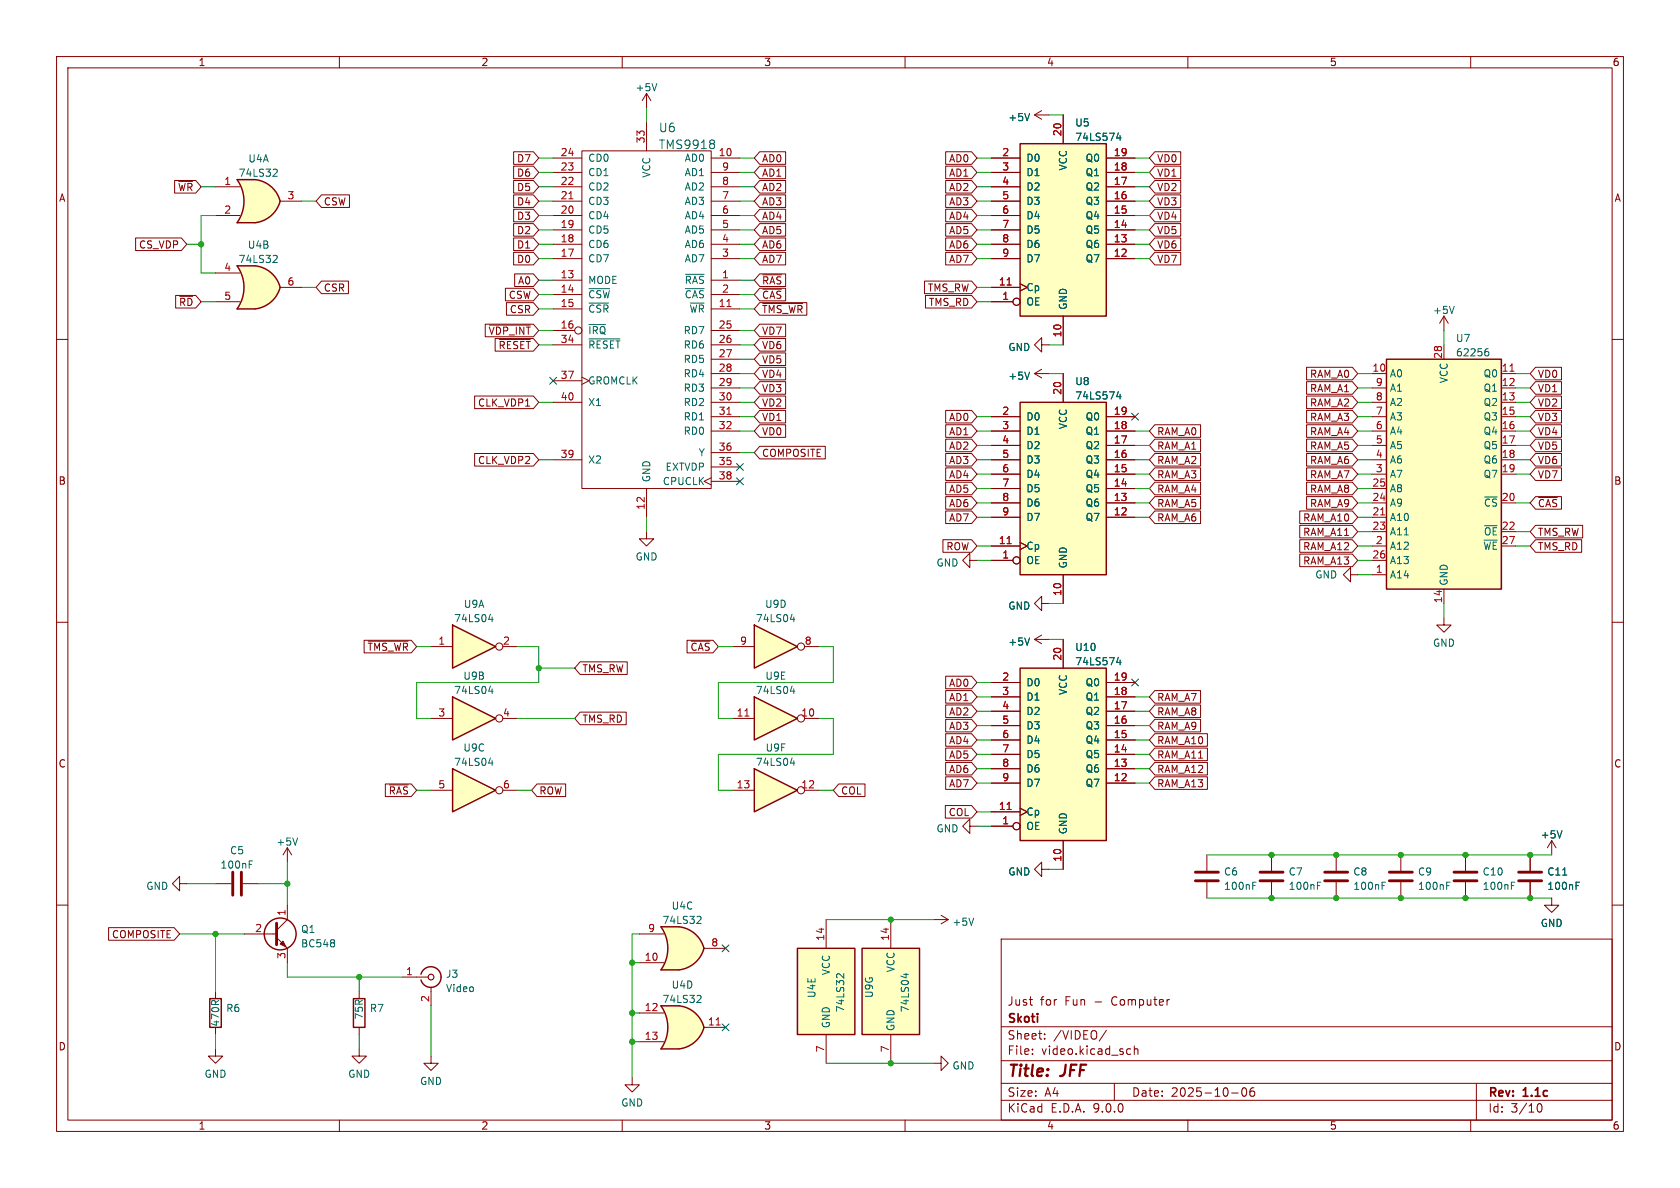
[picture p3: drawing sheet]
<svg xmlns="http://www.w3.org/2000/svg" width="297mm" height="210mm" viewBox="0 0 297 210" stroke-linecap="round" stroke-linejoin="round" font-family="sans-serif">
<g fill="none" stroke="#840000" stroke-width=".18">
<path d="M10 10h277v190h-277zM12 12h273v186h-273zM60 10v2M110 10v2M160 10v2M210 10v2M260 10v2M10 60h2M285 60h2M171.4 99.1v-1.3l-1.2 1.3 1.2 1.2v-1.2h1.3M10 110h2M285 110h2"/>
<path d="M171.4 146.1v-1.3l-1.2 1.3 1.2 1.2v-1.2h1.3M247.6 151.1v2.8M247.6 156v2.8M259.1 151.1v2.8M259.1 156v2.8M270.5 151.1v2.8M270.5 156v2.8M274.3 158.8v1.2h1.3l-1.3 1.3-1.3-1.3h1.3M10 160h2M165.1 162.6h2.5M166.4 161.8l1.2 .8M167.6 162.6l-1.2 .7"/>
<path d="M177 166h108v32h-108zM182 176.7h.5M182.4 177.7h.1M206.6 176.7h.1M285 160h2M60 198v2M110 198v2M160 198v2M177 194.5h108M177 191.5h108M177 187.5h108M177 181.5h108"/>
<path d="M182.5 186.3v.1M182.5 185.5v.1M184.7 183.6v.1M184.7 182.8v.1M195.6 182.1l-1.3 2M197 191.5v3M199.5 185.4l.4 .1M199.9 186.3l-.4 .1M200.5 185.5l.2-.1 .4 .1 .1 .9M200.5 184.9v1.5M210 198v2M217.7 193.2h1.2"/>
<path d="M219.7 192.4l.2-.1a.81 .81 0 0 1 .6 .6 .81 .81 0 0 1-.3 .8l-.2 .1a.81 .81 0 0 1-.3-1.4zM221.7 192.3a.59 .59 0 0 0-.7 .6v.6l.1 .2 .4 .1 .2-.1 .1-.5-.1-.3h-.5l-.2 .3M260 198v2M261 191.5v6.5M271.7 195.7l.2-.5 .2-.1a.81 .81 0 0 1 .6 .6 .81 .81 0 0 1-.3 .8h-.4l-.3-.5"/>
</g>
<path d="M245.6 154.2h4.1M245.6 155.7h4.1M257 154.2h4.1M257 155.7h4.1M268.5 154.2h4M268.5 155.7h4" fill="none" stroke="#840000" stroke-width=".51"/>
<path d="M255.8 156.6h.4M255.8 156h.6M267.2 156.6h.4M267.2 156h.6M276.3 154.7h.7M278.6 156.6h.4M278.6 156h.6M172.1 162.3l-.4 1.3" fill="none" stroke="#006464" stroke-width=".18"/>
<path d="M245.1 63.5h20.3v40.6h-20.3z" fill="#ffffc2"/>
<path d="M245.1 63.5h20.3v40.6h-20.3z" fill="none" stroke="#840000" stroke-width=".25"/>
<g fill="none" stroke="#840000" stroke-width=".18">
<path d="M182.9 66h2.5M182.9 66l1.2 .8M184.1 65.3l-1.2 .7M242.6 66h2.5M242.6 68.6h2.5M242.6 71.1h2.5M242.6 73.7h2.5M242.6 76.2h2.5M242.6 78.7h2.5M255.3 61v2.5M265.4 66h2.6M265.4 68.6h2.6"/>
<path d="M265.4 71.1h2.6M265.4 73.7h2.6M265.4 76.2h2.6M265.4 78.7h2.6M242.6 81.3h2.5M242.6 83.8h2.5M242.6 86.4h2.5M242.6 88.9h2.5M242.6 91.4h2.5M242.6 94h2.5M242.6 96.5h2.5M242.6 99.1h2.5"/>
<path d="M265.4 81.3h2.6M265.4 83.8h2.6M265.4 88.9h2.6M265.4 94h2.6M265.4 96.5h2.6M238.8 101.6v-1.3l-1.3 1.3 1.3 1.3v-1.3h1.2M242.6 101.6h2.5M255.3 104.1v2.6M213.4 151.1v2.8M213.4 156v2.8M224.8 151.1v2.8M224.8 156v2.8"/>
<path d="M236.2 151.1v2.8M236.2 156v2.8"/>
</g>
<path d="M266.9 65.6h.8M244.1 91h.7" fill="none" stroke="#a90000" stroke-width=".18"/>
<path d="M182 65.8l-.4 1.3M262.7 62.1h.3l.2 .3-.1 .4-.4 .1M263.1 61.6l-.4 .1M221.5 156.6h.4M221.5 156h.6M232.9 156.6h.4M232.9 156h.6M244.3 156.6h.5M244.3 156h.6" fill="none" stroke="#006464" stroke-width=".18"/>
<path d="M211.3 154.2h4.1M211.3 155.7h4.1M222.8 154.2h4M222.8 155.7h4M234.2 154.2h4.1M234.2 155.7h4.1" fill="none" stroke="#840000" stroke-width=".51"/>
<path d="M180.3 25.4h15.3v30.5h-15.3z" fill="#ffffc2"/>
<path d="M180.3 25.4h15.3v30.5h-15.3z" fill="none" stroke="#840000" stroke-width=".25"/>
<g fill="none" stroke="#840000" stroke-width=".18">
<path d="M175.3 27.9h5M175.3 30.5h5M175.3 33h5M175.3 35.6h5M175.3 38.1h5M188 20.3v5.1M195.6 27.9h5.1M195.6 30.5h5.1M195.6 33h5.1M195.6 35.6h5.1M195.6 38.1h5.1M175.3 40.6h5"/>
<path d="M175.3 43.2h5M175.3 45.7h5M175.3 50.8h5M175.3 53.3h3.8M180.3 50.2l1.3 .6-1.3 .6M188 55.9v5.1M195.6 40.6h5.1M195.6 43.2h5.1M195.6 45.7h5.1M184.1 61v-1.3l-1.2 1.3 1.2 1.2v-1.2h1.3M184.1 153.7v-1.3l-1.2 1.3 1.2 1.2v-1.2h1.3M274.3 148.6l-.7 1.3"/>
<path d="M274.3 148.6l.8 1.3M274.3 148.6v2.5"/>
<circle cx="179.7" cy="53.3" r=".63"/>
</g>
<path d="M178 50.4h.8" fill="none" stroke="#a90000" stroke-width=".18"/>
<path d="M197.7 23.5l-.3 .9h.8M198 24v.8M276.1 146.9l-.4 1.2" fill="none" stroke="#006464" stroke-width=".18"/>
<path d="M180.3 71.1h15.3v30.5h-15.3z" fill="#ffffc2"/>
<path d="M180.3 71.1h15.3v30.5h-15.3z" fill="none" stroke="#840000" stroke-width=".25"/>
<g fill="none" stroke="#840000" stroke-width=".18">
<path d="M255.3 55.9l-.8 1.3M255.3 55.9l.7 1.3M255.3 55.9v2.5M175.3 73.7h5M175.3 76.2h5M175.3 78.7h5M188 66v5.1M195.6 73.7h5.1M195.6 76.2h5.1M195.6 78.7h5.1M175.3 81.3h5M175.3 83.8h5"/>
<path d="M175.3 86.4h5M175.3 88.9h5M175.3 91.4h5M175.3 96.5h5M175.3 99.1h3.8M180.3 95.9l1.3 .6-1.3 .7M195.6 81.3h5.1M195.6 83.8h5.1M195.6 86.4h5.1M195.6 88.9h5.1M195.6 91.4h5.1M184.1 106.7v-1.3l-1.2 1.3 1.2 1.3v-1.3h1.3"/>
<path d="M188 101.6v5.1M255.3 109.2v1.3h1.2l-1.2 1.3-1.3-1.3h1.3"/>
<circle cx="179.7" cy="99.1" r=".63"/>
</g>
<path d="M178 96.1h.8" fill="none" stroke="#a90000" stroke-width=".18"/>
<path d="M257.1 54.2l-.4 1.2M197.7 69.2l-.3 .9h.8M198 69.7v.8" fill="none" stroke="#006464" stroke-width=".18"/>
<path d="M180.3 118.1h15.3v30.5h-15.3z" fill="#ffffc2"/>
<path d="M180.3 118.1h15.3v30.5h-15.3z" fill="none" stroke="#840000" stroke-width=".25"/>
<g fill="none" stroke="#840000" stroke-width=".18">
<path d="M184.1 19.6l-1.2 .7M182.9 20.3l1.2 .8M182.9 20.3h2.5M182.9 113l1.2 .8M182.9 113h2.5M184.1 112.3l-1.2 .7M188 113v5.1M175.3 120.7h5M175.3 123.2h5M175.3 125.7h5M175.3 128.3h5M175.3 130.8h5"/>
<path d="M175.3 133.4h5M175.3 135.9h5M175.3 138.4h5M195.6 120.7h5.1M195.6 123.2h5.1M195.6 125.7h5.1M195.6 128.3h5.1M195.6 130.8h5.1M195.6 133.4h5.1M195.6 135.9h5.1M195.6 138.4h5.1M175.3 143.5h5"/>
<path d="M175.3 146.1h3.8M180.3 142.9l1.3 .6-1.3 .6M188 148.6v5.1"/>
<circle cx="179.7" cy="146" r=".63"/>
</g>
<path d="M178 143.1h.8" fill="none" stroke="#a90000" stroke-width=".18"/>
<path d="M182 20.1l-.4 1.2M182 112.8l-.4 1.2M197.7 116.2l-.3 .9h.8M198 116.7v.8" fill="none" stroke="#006464" stroke-width=".18"/>
<path d="M133.3 135.9l7.7 3.8-7.7 3.8z" fill="#ffffc2"/>
<path d="M133.3 135.9l7.7 3.8-7.7 3.8z" fill="none" stroke="#840000" stroke-width=".25"/>
<g fill="none" stroke="#840000" stroke-width=".18">
<path d="M129.5 139.7h3.8M142.2 139.7h2.6"/>
<circle cx="141.6" cy="139.7" r=".63"/>
</g>
<path d="M139.7 134.9h.8M140.3 134.5v.8" fill="none" stroke="#006464" stroke-width=".18"/>
<path d="M133.3 110.5l7.7 3.8-7.7 3.8z" fill="#ffffc2"/>
<path d="M133.3 110.5l7.7 3.8-7.7 3.8z" fill="none" stroke="#840000" stroke-width=".25"/>
<g fill="none" stroke="#840000" stroke-width=".18">
<path d="M129.5 114.3h3.8M142.2 114.3h2.6"/>
<circle cx="141.6" cy="114.3" r=".63"/>
</g>
<path d="M139.7 109.5h.8M140.3 109.1v.8" fill="none" stroke="#006464" stroke-width=".18"/>
<path d="M133.3 123.2l7.7 3.8-7.7 3.8z" fill="#ffffc2"/>
<path d="M133.3 123.2l7.7 3.8-7.7 3.8z" fill="none" stroke="#840000" stroke-width=".25"/>
<g fill="none" stroke="#840000" stroke-width=".18">
<path d="M129.5 127h3.8M142.2 127h2.6"/>
<circle cx="141.6" cy="127" r=".63"/>
</g>
<path d="M131.7 126.6h.7" fill="none" stroke="#a90000" stroke-width=".18"/>
<path d="M139.7 122.2h.8M140.3 121.8v.8" fill="none" stroke="#006464" stroke-width=".18"/>
<path d="M80 135.9l7.6 3.8-7.6 3.8z" fill="#ffffc2"/>
<path d="M80 135.9l7.6 3.8-7.6 3.8z" fill="none" stroke="#840000" stroke-width=".25"/>
<g fill="none" stroke="#840000" stroke-width=".18">
<path d="M76.2 139.7h3.8M88.9 139.7h2.5"/>
<circle cx="88.3" cy="139.7" r=".63"/>
</g>
<path d="M86.4 134.9h.8M87 134.5v.8" fill="none" stroke="#006464" stroke-width=".18"/>
<path d="M80 123.2l7.6 3.8-7.6 3.8z" fill="#ffffc2"/>
<path d="M80 123.2l7.6 3.8-7.6 3.8z" fill="none" stroke="#840000" stroke-width=".25"/>
<g fill="none" stroke="#840000" stroke-width=".18">
<path d="M76.2 127h3.8M88.9 127h2.5"/>
<circle cx="88.3" cy="127" r=".63"/>
</g>
<path d="M86.4 122.2h.8M87 121.8v.8" fill="none" stroke="#006464" stroke-width=".18"/>
<path d="M80 110.5l7.6 3.8-7.6 3.8z" fill="#ffffc2"/>
<path d="M80 110.5l7.6 3.8-7.6 3.8z" fill="none" stroke="#840000" stroke-width=".25"/>
<g fill="none" stroke="#840000" stroke-width=".18">
<path d="M114.3 94v1.3h1.3l-1.3 1.2-1.3-1.2h1.3M76.2 114.3h3.8M88.9 114.3h2.5"/>
<circle cx="88.3" cy="114.3" r=".63"/>
</g>
<path d="M86.4 109.5h.8M87 109.1v.8" fill="none" stroke="#006464" stroke-width=".18"/>
<path d="M41.9 47h3.2M41.9 54.6h3.2" fill="none" stroke="#ffffc2" stroke-width=".18"/>
<g fill="#ffffc2" stroke="#ffffc2" stroke-width=".18">
<path d="M44.5 49.4l5 1.4a5.2 5.2 0 0 1-4.4 3.8z"/>
<path d="M45.1 47a5.1 5.1 0 0 1 4.4 3.8l-4.9 1.3z"/>
</g>
<path d="M41.9 47h3.2v7.6h-3.2a6.7 6.7 0 0 0 0-7.6z" fill="#ffffc2"/>
<path d="M45.1 47h-3.2a6.6 6.6 0 0 1 0 7.6h3.2M45.1 47a5.1 5.1 0 0 1 4.4 3.8 5.2 5.2 0 0 1-4.4 3.8" fill="none" stroke="#840000" stroke-width=".25"/>
<path d="M38.1 48.3h4.3M38.1 53.3h4.3M49.5 50.8h3.8" fill="none" stroke="#840000" stroke-width=".18"/>
<path d="M48.5 45.1l.4 .1 .1 .3-.8 .9h.8" fill="none" stroke="#006464" stroke-width=".18"/>
<path d="M41.9 31.8h3.2M41.9 39.4h3.2" fill="none" stroke="#ffffc2" stroke-width=".18"/>
<g fill="#ffffc2" stroke="#ffffc2" stroke-width=".18">
<path d="M44.5 34.2l5 1.4a5.2 5.2 0 0 1-4.4 3.8z"/>
<path d="M45.1 31.8a5.1 5.1 0 0 1 4.4 3.8l-4.9 1.3z"/>
</g>
<path d="M41.9 31.8h3.2v7.6h-3.2a6.7 6.7 0 0 0 0-7.6z" fill="#ffffc2"/>
<path d="M45.1 31.8h-3.2a6.6 6.6 0 0 1 0 7.6h3.2M45.1 31.8a5.1 5.1 0 0 1 4.4 3.8 5.2 5.2 0 0 1-4.4 3.8" fill="none" stroke="#840000" stroke-width=".25"/>
<path d="M38.1 33h4.3M38.1 38.1h4.3M49.5 35.6h3.8" fill="none" stroke="#840000" stroke-width=".18"/>
<path d="M48.5 29.9l.4 .1 .1 .3-.8 .9h.8" fill="none" stroke="#006464" stroke-width=".18"/>
<path d="M116.8 177.8h3.2M116.8 185.4h3.2" fill="none" stroke="#ffffc2" stroke-width=".18"/>
<g fill="#ffffc2" stroke="#ffffc2" stroke-width=".18">
<path d="M119.4 180.3l5.1 1.3a5.2 5.2 0 0 1-4.5 3.8z"/>
<path d="M120 177.8a5.1 5.1 0 0 1 4.5 3.8l-5 1.3z"/>
</g>
<path d="M116.8 177.8h3.2v7.6h-3.2a6.7 6.7 0 0 0 0-7.6z" fill="#ffffc2"/>
<path d="M120 177.8h-3.2a6.6 6.6 0 0 1 0 7.6h3.2M120 177.8a5.2 5.2 0 0 1 4.5 3.8 5.2 5.2 0 0 1-4.5 3.8" fill="none" stroke="#840000" stroke-width=".25"/>
<path d="M113 179.1h4.3M113 184.2h4.3M124.5 181.6h3.8" fill="none" stroke="#840000" stroke-width=".18"/>
<path d="M126.6 181.2h.7" fill="none" stroke="#a90000" stroke-width=".18"/>
<path d="M123.4 175.9l.4 .1 .1 .3-.7 .9h.7" fill="none" stroke="#006464" stroke-width=".18"/>
<path d="M116.8 163.8h3.2M116.8 171.5h3.2" fill="none" stroke="#ffffc2" stroke-width=".18"/>
<g fill="#ffffc2" stroke="#ffffc2" stroke-width=".18">
<path d="M119.4 166.3l5.1 1.3a5.2 5.2 0 0 1-4.5 3.9z"/>
<path d="M120 163.8a5.1 5.1 0 0 1 4.5 3.8l-5 1.3z"/>
</g>
<path d="M116.8 163.8h3.2v7.7h-3.2a6.7 6.7 0 0 0 0-7.7z" fill="#ffffc2"/>
<path d="M120 163.8h-3.2a6.6 6.6 0 0 1 0 7.7h3.2M120 163.8a5.2 5.2 0 0 1 4.5 3.8 5.2 5.2 0 0 1-4.5 3.9" fill="none" stroke="#840000" stroke-width=".25"/>
<path d="M113 165.1h4.3M113 170.2h4.3M124.5 167.6h3.8" fill="none" stroke="#840000" stroke-width=".18"/>
<path d="M123.4 162h.4l.1 .3-.7 .9h.7" fill="none" stroke="#006464" stroke-width=".18"/>
<path d="M152.4 167.6h10.2v15.3h-10.2z" fill="#ffffc2"/>
<path d="M152.4 167.6h10.2v15.3h-10.2z" fill="none" stroke="#840000" stroke-width=".25"/>
<path d="M157.5 162.6v5M157.5 182.9v5.1" fill="none" stroke="#840000" stroke-width=".18"/>
<path d="M159.8 172.2h.8M160.2 172.1v.8" fill="none" stroke="#006464" stroke-width=".18"/>
<path d="M141 167.6h10.1v15.3h-10.1z" fill="#ffffc2"/>
<g fill="none" stroke="#840000" stroke-width=".25">
<path d="M37.1 176.5h2v5.1h-2zM62.5 176.5h2v5.1h-2zM74.4 172.2a1.81 1.81 0 0 1 2.8-1 1.81 1.81 0 0 1 0 3 1.81 1.81 0 0 1-2.8-1M141 167.6h10.1v15.3h-10.1z"/>
<circle cx="49.5" cy="165.1" r="2.82"/>
</g>
<g fill="none" stroke="#840000" stroke-width=".18">
<path d="M114.3 16.5l-.8 1.3M114.3 16.5l.8 1.3M114.3 16.5v2.6M30.9 31.9h3.7l1 1.1-1 1.1h-3.7zM31.6 32.1h2.5M56.8 34.4h5v2.3h-5l-.9-1.1zM90.8 29.4h3.5l.9 1.1-.9 1.1h-3.5zM90.8 31.9h3.5l.9 1.1-.9 1.1h-3.5zM90.8 26.8h3.5l.9 1.1-.9 1.2h-3.5zM90.8 34.4h3.5l.9 1.2-.9 1.1h-3.5zM90.8 39.5h3.5l.9 1.1-.9 1.2h-3.5zM90.8 37h3.5l.9 1.1-.9 1.1h-3.5z"/>
<path d="M97.8 27.9h5.1M97.8 30.5h5.1M97.8 33h5.1M97.8 35.6h5.1M97.8 38.1h5.1M102.9 26.7h22.8v59.7h-22.8zM114.3 21.6v5.1M125.7 27.9h5.1M125.7 30.5h5.1M125.7 33h5.1M125.7 35.6h5.1M125.7 38.1h5.1"/>
<path d="M134.3 31.9h4.6v2.2h-4.6l-1-1.1zM134.3 34.4h4.6v2.3h-4.6l-1-1.1zM134.3 37h4.6v2.2h-4.6l-1-1.1zM134.3 39.5h4.6v2.3h-4.6l-1-1.2zM134.3 26.8h4.6v2.3h-4.6l-1-1.2zM134.3 29.4h4.6v2.2h-4.6l-1-1.1zM167.2 34.4h4.6l.9 1.2-.9 1.1h-4.6zM167.2 29.4h4.6l.9 1.1-.9 1.1h-4.6zM167.2 37h4.6l.9 1.1-.9 1.1h-4.6zM167.2 26.8h4.6l.9 1.1-.9 1.2h-4.6zM167.2 31.9h4.6l.9 1.1-.9 1.1h-4.6zM167.2 39.5h4.6l.9 1.1-.9 1.2h-4.6z"/>
<path d="M175.3 27.9h5M175.3 30.5h5M175.3 33h5M175.3 35.6h5M175.3 38.1h5M188 20.3v5.1M195.6 27.9h5.1M195.6 30.5h5.1M195.6 33h5.1M195.6 35.6h5.1M195.6 38.1h5.1M204.2 31.9h4.5v2.2h-4.5l-1-1.1z"/>
<path d="M204.2 26.8h4.5v2.3h-4.5l-1-1.2zM204.2 29.4h4.5v2.2h-4.5l-1-1.1zM204.2 37h4.5v2.2h-4.5l-1-1.1zM204.2 34.4h4.5v2.3h-4.5l-1-1.1zM204.2 39.5h4.5v2.3h-4.5l-1-1.2zM24 42.1h8.1l.9 1.1-.9 1.1h-8.1zM31.1 52.2h3.5l1 1.1-1 1.2h-3.5zM31.8 52.4h2.3M56.8 49.7h4.8v2.2h-4.8l-.9-1.1zM85.8 57.3h8.5l.9 1.1-.9 1.1h-8.5zM86.5 57.5h7.3M87.5 59.8h6.8l.9 1.2-.9 1.1h-6.8z"/>
<path d="M89.4 51h4.9l.9 1.1-.9 1.1h-4.9zM89.5 53.5h4.8l.9 1.1-.9 1.1h-4.8zM90.8 42.1h3.5l.9 1.1-.9 1.1h-3.5zM90.8 44.6h3.5l.9 1.1-.9 1.1h-3.5zM91 48.4h3.3l.9 1.1-.9 1.1h-3.3zM97.8 40.6h5.1M97.8 43.2h5.1M97.8 45.7h5.1M97.8 49.5h5.1M97.8 52.1h5.1M97.8 54.6h5.1M97.8 58.4h3.8"/>
<path d="M125.7 40.6h5.1M125.7 43.2h5.1M125.7 45.7h5.1M125.7 49.5h5.1M125.7 52.1h5.1M125.7 54.6h5.1M125.7 58.4h5.1M134.3 57.3h4.6v2.2h-4.6l-1-1.1zM134.3 53.5h8.3v2.2h-8.3l-1-1.1zM134.3 59.8h4.6v2.3h-4.6l-1-1.1zM134.3 51h4.6v2.2h-4.6l-1-1.1zM134.3 42.1h4.6v2.2h-4.6l-1-1.1z"/>
<path d="M134.3 44.6h4.6v2.2h-4.6l-1-1.1zM134.3 48.4h4.6v2.2h-4.6l-1-1.1zM134.8 53.7h7.1M134.8 51.1h3.4M134.8 48.6h3.4M163.4 49.7h8.4l.9 1.1-.9 1.1h-8.4zM163.6 52.2h8.2l.9 1.1-.9 1.2h-8.2zM167.2 42.1h4.6l.9 1.1-.9 1.1h-4.6zM167.2 44.6h4.6l.9 1.1-.9 1.1h-4.6zM175.3 40.6h5M175.3 43.2h5M175.3 45.7h5"/>
<path d="M175.3 50.8h5M175.3 53.3h3.8M180.3 50.2l1.3 .6-1.3 .6M188 55.9v5.1M195.6 40.6h5.1M195.6 43.2h5.1M195.6 45.7h5.1M204.2 44.6h4.5v2.2h-4.5l-1-1.1zM204.2 42.1h4.5v2.2h-4.5l-1-1.1zM83.9 70h10.4l.9 1.1-.9 1.1h-10.4zM88.3 60h5.5M97.8 61h5.1"/>
<path d="M97.8 67.3h5.1M97.8 71.1h5.1M102.9 66.7l1.2 .6-1.2 .6M125.7 61h5.1M125.7 71.1h5.1M125.7 63.5h5.1M125.7 66h5.1M125.7 68.6h5.1M125.7 73.7h5.1M125.7 76.2h5.1M134.3 75.1h4.6v2.2h-4.6l-1-1.1zM134.3 72.5h4.6v2.3h-4.6l-1-1.1z"/>
<path d="M134.3 78.9h11.6v2.2h-11.6l-1-1.1zM134.3 64.9h4.6v2.3h-4.6l-1-1.2zM134.3 62.4h4.6v2.2h-4.6l-1-1.1zM134.3 70h4.6v2.2h-4.6l-1-1.1zM134.3 67.5h4.6v2.2h-4.6l-1-1.1zM167.2 72.5h4.6l.9 1.2-.9 1.1h-4.6zM167.2 75.1h4.6l.9 1.1-.9 1.1h-4.6zM167.2 77.6h4.6l.9 1.1-.9 1.2h-4.6zM175.3 73.7h5M175.3 76.2h5M175.3 78.7h5M188 66v5.1"/>
<path d="M195.6 73.7h5.1M195.6 76.2h5.1M195.6 78.7h5.1M204.2 77.6h8v2.3h-8l-1-1.2zM204.2 75.1h8v2.2h-8l-1-1.1zM231 75.1h8.1l.9 1.1-.9 1.1h-8.1zM231 77.6h8.1l.9 1.1-.9 1.2h-8.1zM231 67.5h8.1l.9 1.1-.9 1.1h-8.1zM231 72.5h8.1l.9 1.2-.9 1.1h-8.1zM231 70h8.1l.9 1.1-.9 1.1h-8.1zM231 64.9h8.1l.9 1.1-.9 1.2h-8.1zM271.5 72.5h4.5v2.3h-4.5l-1-1.1z"/>
<path d="M271.5 77.6h4.5v2.3h-4.5l-1-1.2zM271.5 75.1h4.5v2.2h-4.5l-1-1.1zM271.5 67.5h4.5v2.2h-4.5l-1-1.1zM271.5 64.9h4.5v2.3h-4.5l-1-1.2zM271.5 70h4.5v2.2h-4.5l-1-1.1zM83.9 80.2h10.4l.9 1.1-.9 1.1h-10.4zM97.8 81.3h5.1M114.3 86.4v5M125.7 84.5l-1.2 .6 1.2 .6M125.7 80h5.1M125.7 82.6h5.1M125.7 85.1h5.1"/>
<path d="M166.7 95.4h5.1l.9 1.1-.9 1.1h-5.1zM167.2 80.2h4.6l.9 1.1-.9 1.1h-4.6zM167.2 82.7h4.6l.9 1.1-.9 1.1h-4.6zM167.2 87.8h4.6l.9 1.1-.9 1.1h-4.6zM167.2 90.3h4.6l.9 1.1-.9 1.2h-4.6zM167.2 85.2h4.6l.9 1.2-.9 1.1h-4.6zM175.3 81.3h5M175.3 83.8h5M175.3 86.4h5M175.3 88.9h5M175.3 91.4h5M175.3 96.5h5"/>
<path d="M175.3 99.1h3.8M180.3 95.9l1.3 .6-1.3 .7M195.6 81.3h5.1M195.6 83.8h5.1M195.6 86.4h5.1M195.6 88.9h5.1M195.6 91.4h5.1M204.2 82.7h8v2.2h-8l-1-1.1zM204.2 80.2h8v2.2h-8l-1-1.1zM204.2 90.3h8v2.3h-8l-1-1.2zM204.2 87.8h8v2.2h-8l-1-1.1zM204.2 85.2h8v2.3h-8l-1-1.1z"/>
<path d="M229.8 97.9h9.3l.9 1.2-.9 1.1h-9.3zM229.8 95.4h9.3l.9 1.1-.9 1.1h-9.3zM229.8 92.9h9.3l.9 1.1-.9 1.1h-9.3zM229.8 90.3h9.3l.9 1.1-.9 1.2h-9.3zM231 80.2h8.1l.9 1.1-.9 1.1h-8.1zM231 85.2h8.1l.9 1.2-.9 1.1h-8.1zM231 87.8h8.1l.9 1.1-.9 1.1h-8.1zM231 82.7h8.1l.9 1.1-.9 1.1h-8.1zM271.5 80.2h4.5v2.2h-4.5l-1-1.1zM271.5 87.8h4.5v2.2h-4.5l-1-1.1zM271.5 82.7h4.5v2.2h-4.5l-1-1.1zM271.5 95.4h8.1v2.2h-8.1l-1-1.1z"/>
<path d="M271.5 92.9h8.3v2.2h-8.3l-1-1.1zM272 87.9h3.3M64.4 113.2h8.3l1 1.1-1 1.1h-8.3zM65.1 113.3h7.1M102.6 117h8.3v2.2h-8.3l-1-1.1zM121.5 113.2h4.5l1 1.1-1 1.1h-4.5zM122.2 113.3h3.3M167.2 119.5h4.6l.9 1.2-.9 1.1h-4.6zM188 101.6v5.1M188 113v5.1M68.1 138.6h4.6l1 1.1-1 1.1h-4.6zM68.8 138.7h3.4"/>
<path d="M94.9 138.6h5.1v2.2h-5.1l-.9-1.1zM102.6 125.9h8.1v2.2h-8.1l-1-1.1zM148.3 138.6h4.6v2.2h-4.6l-1-1.1zM167.2 137.3h4.6l.9 1.1-.9 1.1h-4.6zM167.2 124.6h4.6l.9 1.1-.9 1.1h-4.6zM167.2 129.7h4.6l.9 1.1-.9 1.1h-4.6zM167.2 134.8h4.6l.9 1.1-.9 1.1h-4.6zM167.2 122.1h4.6l.9 1.1-.9 1.1h-4.6zM167.2 127.2h4.6l.9 1.1-.9 1.1h-4.6zM167.2 132.2h4.6l.9 1.2-.9 1.1h-4.6zM175.3 120.7h5M175.3 123.2h5"/>
<path d="M175.3 125.7h5M175.3 128.3h5M175.3 130.8h5M175.3 133.4h5M175.3 135.9h5M175.3 138.4h5M195.6 120.7h5.1M195.6 123.2h5.1M195.6 125.7h5.1M195.6 128.3h5.1M195.6 130.8h5.1M195.6 133.4h5.1"/>
<path d="M195.6 135.9h5.1M195.6 138.4h5.1M204.2 122.1h8v2.2h-8l-1-1.1zM204.2 137.3h9.3v2.2h-9.3l-1-1.1zM204.2 134.8h9.3v2.2h-9.3l-1-1.1zM204.2 129.7h9.3v2.2h-9.3l-1-1.1zM204.2 132.2h9.3v2.3h-9.3l-1-1.1zM204.2 124.6h8v2.2h-8l-1-1.1zM204.2 127.2h8v2.2h-8l-1-1.1zM31.7 156.2v-1.3l-1.2 1.3 1.2 1.3v-1.3h1.3M38.1 156.2h2.8M42.9 156.2h2.8"/>
<path d="M50.8 149.9v2.5M50.8 149.9l-.8 1.2M50.8 149.9l.8 1.2M167.1 142.4h4.7l.9 1.1-.9 1.1h-4.7zM175.3 143.5h5M175.3 146.1h3.8M180.3 142.9l1.3 .6-1.3 .6M188 148.6v5.1M270.5 151.1v2.8M270.5 156v2.8M19.2 164h11.6l.9 1.1-.9 1.1h-11.6zM38.1 175.3v1.2"/>
<path d="M43.2 165.1h5.7M48.9 165.7l1.9 1.9v2.6M50.8 160v2.6l-1.9 1.9M63.5 175.3v1.2M71.1 172.7h4.6M76.2 174.5v3.3M146 162.6v5M38.1 185.4v1.3h1.3l-1.3 1.3-1.3-1.3h1.3M38.1 181.6v1.3M63.5 185.4v1.3h1.3l-1.3 1.3-1.3-1.3h1.3M63.5 181.6v1.3M76.2 186.7v1.3h1.3l-1.3 1.2-1.3-1.2h1.3"/>
<path d="M111.8 190.5v1.3h1.2l-1.2 1.2-1.3-1.2h1.3M146 182.9v5.1M165.1 188h1.3v-1.3l1.2 1.3-1.2 1.2v-1.2"/>
<circle cx="102.2" cy="58.4" r=".63"/>
<circle cx="179.7" cy="53.3" r=".63"/>
<circle cx="179.7" cy="99.1" r=".63"/>
<circle cx="179.7" cy="146" r=".63"/>
</g>
<g fill="none" stroke="#006464" stroke-width=".18">
<path d="M116.1 14.8l-.4 1.3M126.2 24.8l.1 .2-.1 .3M126.2 25.5l.1 .2-.1 .5M182 20.1l-.4 1.2M197.7 23.5l-.3 .9h.8M198 24v.8M104.1 51h3.7M104.1 53.6h3.5M104.1 57.4h3M104.1 59.9h5.5M121.2 51h3.3M121.2 48.5h3.3"/>
<path d="M182 65.8l-.4 1.3M197.7 69.2l-.3 .9h.8M198 69.7v.8M182 112.8l-.4 1.2M197.7 116.2l-.3 .9h.8M198 116.7v.8M44.1 152.8h.4M44.1 152.2h.6M52.6 148.1l-.4 1.3M276.1 146.9l-.4 1.2M276.3 154.7h.7M278.6 156.6h.4"/>
<path d="M278.6 156h.6M59 166.2l.1 .2-.1 .2M59 166.7l.1 .2-.1 .4M149.2 172.1v.8l-.9-.8-.3 .1-.1 .5"/>
</g>
<path d="M41.1 154.2v4M42.7 154.2v4M48.9 163.2v3.8" fill="none" stroke="#840000" stroke-width=".51"/>
<path d="M49.5 166.9l.5-.5 .5 1z" fill="#840000" stroke="#840000" stroke-width=".18"/>
<circle cx="76.2" cy="172.7" r=".51" fill="none" stroke="#840000" stroke-width=".2"/>
<path d="M100.6 35.1h.7M128.5 54.2h.7M178 50.4h.8M128.5 73.2h.7M178 96.1h.8M178 143.1h.8" fill="none" stroke="#a90000" stroke-width=".18"/>
<g fill="none" stroke="#009600" stroke-width=".18">
<path d="M114.3 19.1v2.5M35.6 33h2.5M38.1 38.1h-2.5v10.2h2.5M53.3 35.6h2.6M95.2 35.6h2.6M95.2 38.1h2.6M95.2 27.9h2.6M95.2 30.5h2.6M95.2 33h2.6M130.8 35.6h2.5M130.8 38.1h2.5M130.8 27.9h2.5"/>
<path d="M130.8 30.5h2.5M130.8 33h2.5M172.7 35.6h2.6M172.7 38.1h2.6M172.7 27.9h2.6M172.7 30.5h2.6M172.7 33h2.6M185.4 20.3h2.6M200.7 35.6h2.5M200.7 38.1h2.5M200.7 27.9h2.5M200.7 30.5h2.5"/>
<path d="M200.7 33h2.5M33 43.2h2.6M35.6 53.3h2.5M53.3 50.8h2.6M95.2 43.2h2.6M95.2 45.7h2.6M95.2 54.6h2.6M95.2 52.1h2.6M95.2 58.4h2.6M95.2 49.5h2.6M95.2 40.6h2.6M130.8 43.2h2.5"/>
<path d="M130.8 45.7h2.5M130.8 54.6h2.5M130.8 52.1h2.5M130.8 58.4h2.5M130.8 49.5h2.5M130.8 40.6h2.5M172.7 43.2h2.6M172.7 45.7h2.6M172.7 53.3h2.6M172.7 50.8h2.6M172.7 40.6h2.6M200.7 43.2h2.5"/>
<path d="M200.7 45.7h2.5M200.7 40.6h2.5M255.3 58.4v2.6M95.2 71.1h2.6M95.2 61h2.6M130.8 73.7h2.5M130.8 76.2h2.5M130.8 63.5h2.5M130.8 71.1h2.5M130.8 68.6h2.5M130.8 66h2.5M130.8 61h2.5"/>
<path d="M172.7 73.7h2.6M172.7 76.2h2.6M172.7 78.7h2.6M185.4 66h2.6M185.4 61h2.6M200.7 76.2h2.5M200.7 78.7h2.5M240 73.7h2.6M240 76.2h2.6M240 78.7h2.6M240 71.1h2.6M240 68.6h2.6"/>
<path d="M240 66h2.6M268 73.7h2.5M268 76.2h2.5M268 78.7h2.5M268 71.1h2.5M268 68.6h2.5M268 66h2.5M95.2 81.3h2.6M114.3 91.4v2.6M130.8 80h2.5M172.7 81.3h2.6M172.7 83.8h2.6"/>
<path d="M172.7 88.9h2.6M172.7 86.4h2.6M172.7 91.4h2.6M172.7 99.1h2.6M172.7 96.5h2.6M200.7 81.3h2.5M200.7 83.8h2.5M200.7 88.9h2.5M200.7 86.4h2.5M200.7 91.4h2.5M240 81.3h2.6M240 83.8h2.6"/>
<path d="M240 88.9h2.6M240 86.4h2.6M240 91.4h2.6M240 99.1h2.6M240 96.5h2.6M240 94h2.6M268 81.3h2.5M268 83.8h2.5M268 88.9h2.5M268 96.5h2.5M268 94h2.5M73.7 114.3h2.5"/>
<path d="M91.4 114.3h3.8v6.4h-21.5v6.3h2.5M95.2 118.1h6.4M127 114.3h2.5M144.8 114.3h2.5v6.4h-20.3v6.3h2.5M185.4 113h2.6M185.4 106.7h2.6M240 101.6h2.6M255.3 106.7v2.5M73.7 139.7h2.5M91.4 127h10.2M91.4 139.7h2.6M144.8 127h2.5v6.4h-20.3v6.3h2.5"/>
<path d="M144.8 139.7h2.5M172.7 128.3h2.6M172.7 125.7h2.6M172.7 123.2h2.6M172.7 120.7h2.6M172.7 133.4h2.6M172.7 138.4h2.6M172.7 130.8h2.6M172.7 135.9h2.6M200.7 128.3h2.5M200.7 125.7h2.5M200.7 123.2h2.5"/>
<path d="M200.7 133.4h2.5M200.7 138.4h2.5M200.7 130.8h2.5M200.7 135.9h2.5M33 156.2h5.1M45.7 156.2h5.1M50.8 152.4v7.6M172.7 146.1h2.6M172.7 143.5h2.6M185.4 153.7h2.6M213.4 151.1h60.9M213.4 158.8h60.9"/>
<path d="M31.7 165.1h11.5M38.1 165.1v10.2M50.8 170.2v2.5h20.3M63.5 172.7v2.6M76.2 177.8v8.9M111.8 179.1h1.2M111.8 170.2h1.2M113 165.1h-1.2v25.4M146 162.6h19.1M38.1 182.9v2.5M63.5 182.9v2.5M111.8 184.2h1.2"/>
<path d="M146 188h19.1"/>
</g>
<g fill="none" stroke="#000084" stroke-width=".18">
<path d="M97.2 66.7l1.2 1.2M98.4 66.7l-1.2 1.2M200.1 73.1l1.2 1.2M201.3 73.1l-1.2 1.2M130.2 81.9l1.2 1.3M130.2 84.5l1.2 1.2M131.4 81.9l-1.2 1.3M131.4 84.5l-1.2 1.2M200.1 120l1.2 1.3M201.3 120l-1.2 1.3M127.7 167l1.2 1.2M128.9 167l-1.2 1.2"/>
<path d="M127.7 181l1.2 1.2M128.9 181l-1.2 1.2"/>
</g>
<g fill="#009600" stroke="#009600" stroke-width=".18">
<circle cx="224.8" cy="158.8" r=".46"/>
<circle cx="236.2" cy="151.1" r=".46"/>
<circle cx="236.2" cy="158.8" r=".46"/>
<circle cx="270.5" cy="158.8" r=".46"/>
<circle cx="270.5" cy="151.1" r=".46"/>
<circle cx="247.6" cy="158.8" r=".46"/>
<circle cx="247.6" cy="151.1" r=".46"/>
<circle cx="224.8" cy="151.1" r=".46"/>
<circle cx="259.1" cy="151.1" r=".46"/>
<circle cx="259.1" cy="158.8" r=".46"/>
<circle cx="95.2" cy="118.1" r=".46"/>
<circle cx="35.6" cy="43.2" r=".46"/>
<circle cx="157.5" cy="162.6" r=".46"/>
<circle cx="111.8" cy="184.2" r=".46"/>
<circle cx="111.8" cy="179.1" r=".46"/>
<circle cx="157.5" cy="188" r=".46"/>
<circle cx="50.8" cy="156.2" r=".46"/>
<circle cx="63.5" cy="172.7" r=".46"/>
<circle cx="111.8" cy="170.2" r=".46"/>
<circle cx="38.1" cy="165.1" r=".46"/>
</g>
<g font-size="2.8" fill="#840000">
<text x="178" y="190.9">Title:</text>
<text x="187.7" y="190.9">JFF</text>
</g>
<g font-size="2.1" fill="#006464">
<text x="116.4" y="23.6">U6</text>
<text x="116.4" y="26.6">TMS9918</text>
</g>
<g font-size="2.1" fill="#840000">
<text x="178" y="178">Just</text>
<text x="183.9" y="178">for</text>
<text x="188.3" y="178">Fun</text>
<text x="193.6" y="178">-</text>
<text x="196.8" y="178">Computer</text>
<text x="178" y="184">Sheet:</text>
<text x="178" y="181.2">Skoti</text>
<text x="186.2" y="184">/VIDEO/</text>
<text x="178" y="186.7">File:</text>
<text x="184.1" y="186.7">video.kicad_sch</text>
<text x="178" y="196.9">KiCad</text>
<text x="178" y="194.1">Size:</text>
<text x="184.7" y="194.1">A4</text>
<text x="185.7" y="196.9">E.D.A.</text>
<text x="193.3" y="196.9">9.0.0</text>
<text x="200" y="194.1">Date:</text>
<text x="207" y="194.1">2025-10-06</text>
<text x="263" y="194.3">Rev:</text>
<text x="263" y="196.9">Id:</text>
<text x="267.1" y="196.9">3/10</text>
<text x="269.4" y="194.3">1.1c</text>
</g>
<g font-size="1.8" fill="#840000">
<text x="35" y="11.9">1</text>
<text x="85" y="11.9">2</text>
<text x="135" y="11.9">3</text>
<text x="185" y="11.9">4</text>
<text x="235" y="11.9">5</text>
<text x="285" y="11.9">6</text>
<text x="91.3" y="28.9">D7</text>
<text x="134.6" y="28.9">AD0</text>
<text x="167.7" y="28.9">AD0</text>
<text x="204.5" y="28.9">VD0</text>
<text x="10.3" y="35.9">A</text>
<text x="31.4" y="34">~{WR}</text>
<text x="91.3" y="31.4">D6</text>
<text x="91.3" y="34">D5</text>
<text x="134.6" y="34">AD2</text>
<text x="134.6" y="31.4">AD1</text>
<text x="167.7" y="31.4">AD1</text>
<text x="167.7" y="34">AD2</text>
<text x="204.5" y="34">VD2</text>
<text x="204.5" y="31.4">VD1</text>
<text x="285.3" y="35.9">A</text>
<text x="57.1" y="36.5">CSW</text>
<text x="91.3" y="36.5">D4</text>
<text x="91.3" y="41.6">D2</text>
<text x="91.3" y="39.1">D3</text>
<text x="134.6" y="36.5">AD3</text>
<text x="134.6" y="39.1">AD4</text>
<text x="134.6" y="41.6">AD5</text>
<text x="167.7" y="36.5">AD3</text>
<text x="167.7" y="39.1">AD4</text>
<text x="167.7" y="41.6">AD5</text>
<text x="204.5" y="39.1">VD4</text>
<text x="204.5" y="36.5">VD3</text>
<text x="204.5" y="41.6">VD5</text>
<text x="24.5" y="44.1">CS_VDP</text>
<text x="91.3" y="44.1">D1</text>
<text x="91.3" y="46.7">D0</text>
<text x="134.6" y="44.1">AD6</text>
<text x="134.6" y="46.7">AD7</text>
<text x="167.7" y="44.1">AD6</text>
<text x="167.7" y="46.7">AD7</text>
<text x="204.5" y="46.7">VD7</text>
<text x="204.5" y="44.1">VD6</text>
<text x="57.1" y="51.8">CSR</text>
<text x="89.8" y="53">CSW</text>
<text x="91.5" y="50.5">A0</text>
<text x="134.6" y="53">~{CAS}</text>
<text x="134.6" y="50.5">~{RAS}</text>
<text x="163.9" y="51.8">TMS_RW</text>
<text x="31.5" y="54.3">~{RD}</text>
<text x="86.3" y="59.4">~{VDP_INT}</text>
<text x="90" y="55.6">CSR</text>
<text x="134.6" y="59.4">VD7</text>
<text x="134.6" y="55.6">~{TMS_WR}</text>
<text x="164.1" y="54.3">TMS_RD</text>
<text x="88" y="61.9">~{RESET}</text>
<text x="134.6" y="64.5">VD5</text>
<text x="134.6" y="61.9">VD6</text>
<text x="134.6" y="67">VD4</text>
<text x="134.6" y="69.5">VD3</text>
<text x="231.5" y="69.5">RAM_A1</text>
<text x="231.5" y="67">RAM_A0</text>
<text x="271.8" y="69.5">VD1</text>
<text x="271.8" y="67">VD0</text>
<text x="84.4" y="72.1">CLK_VDP1</text>
<text x="134.6" y="77.2">VD0</text>
<text x="134.6" y="74.6">VD1</text>
<text x="134.6" y="72.1">VD2</text>
<text x="167.7" y="74.6">AD0</text>
<text x="167.7" y="77.2">AD1</text>
<text x="204.5" y="77.2">RAM_A0</text>
<text x="231.5" y="77.2">RAM_A4</text>
<text x="231.5" y="74.6">RAM_A3</text>
<text x="231.5" y="72.1">RAM_A2</text>
<text x="271.8" y="74.6">VD3</text>
<text x="271.8" y="77.2">VD4</text>
<text x="271.8" y="72.1">VD2</text>
<text x="84.4" y="82.2">CLK_VDP2</text>
<text x="134.6" y="81">COMPOSITE</text>
<text x="167.7" y="82.2">AD3</text>
<text x="167.7" y="79.7">AD2</text>
<text x="204.5" y="79.7">RAM_A1</text>
<text x="204.5" y="82.2">RAM_A2</text>
<text x="231.5" y="82.2">RAM_A6</text>
<text x="231.5" y="79.7">RAM_A5</text>
<text x="271.8" y="79.7">VD5</text>
<text x="271.8" y="82.2">VD6</text>
<text x="10.3" y="85.9">B</text>
<text x="167.7" y="84.8">AD4</text>
<text x="167.7" y="89.9">AD6</text>
<text x="167.7" y="87.3">AD5</text>
<text x="204.5" y="84.8">RAM_A3</text>
<text x="204.5" y="89.9">RAM_A5</text>
<text x="204.5" y="87.3">RAM_A4</text>
<text x="231.5" y="87.3">RAM_A8</text>
<text x="231.5" y="89.9">RAM_A9</text>
<text x="231.5" y="84.8">RAM_A7</text>
<text x="271.8" y="89.9">~{CAS}</text>
<text x="271.8" y="84.8">VD7</text>
<text x="285.3" y="85.9">B</text>
<text x="167.7" y="92.4">AD7</text>
<text x="204.5" y="92.4">RAM_A6</text>
<text x="230.3" y="94.9">RAM_A11</text>
<text x="230.3" y="92.4">RAM_A10</text>
<text x="271.8" y="94.9">TMS_RW</text>
<text x="167.2" y="97.5">ROW</text>
<text x="230.3" y="100">RAM_A13</text>
<text x="230.3" y="97.5">RAM_A12</text>
<text x="271.8" y="97.5">TMS_RD</text>
<text x="64.9" y="115.3">~{TMS_WR}</text>
<text x="102.9" y="119.1">TMS_RW</text>
<text x="122" y="115.3">~{CAS}</text>
<text x="167.7" y="124.1">AD1</text>
<text x="167.7" y="121.6">AD0</text>
<text x="204.5" y="124.1">RAM_A7</text>
<text x="102.9" y="128">TMS_RD</text>
<text x="167.7" y="126.7">AD2</text>
<text x="167.7" y="131.8">AD4</text>
<text x="167.7" y="129.2">AD3</text>
<text x="204.5" y="131.8">RAM_A10</text>
<text x="204.5" y="126.7">RAM_A8</text>
<text x="204.5" y="129.2">RAM_A9</text>
<text x="10.3" y="135.9">C</text>
<text x="167.7" y="136.8">AD6</text>
<text x="167.7" y="134.3">AD5</text>
<text x="204.5" y="136.8">RAM_A12</text>
<text x="204.5" y="134.3">RAM_A11</text>
<text x="285.3" y="135.9">C</text>
<text x="68.6" y="140.7">~{RAS}</text>
<text x="95.2" y="140.7">ROW</text>
<text x="148.6" y="140.7">COL</text>
<text x="167.7" y="139.4">AD7</text>
<text x="204.5" y="139.4">RAM_A13</text>
<text x="167.6" y="144.5">COL</text>
<text x="19.7" y="166.1">COMPOSITE</text>
<text x="10.3" y="185.9">D</text>
<text x="285.3" y="185.9">D</text>
<text x="35" y="199.9">1</text>
<text x="85" y="199.9">2</text>
<text x="135" y="199.9">3</text>
<text x="185" y="199.9">4</text>
<text x="235" y="199.9">5</text>
<text x="285" y="199.9">6</text>
</g>
<g font-size="1.8" fill="#006464">
<text x="112.3" y="16.3">+5V</text>
<text x="178.2" y="21.6">+5V</text>
<text x="190" y="22.6">U5</text>
<text x="43.8" y="28.9">U4A</text>
<text x="103.9" y="28.8">CD0</text>
<text x="120.9" y="28.8">AD0</text>
<text x="181.4" y="28.8">D0</text>
<text x="190" y="25.1">74LS574</text>
<text x="191.8" y="28.8">Q0</text>
<text x="42.1" y="31.5">74LS32</text>
<text x="103.9" y="31.3">CD1</text>
<text x="103.9" y="33.9">CD2</text>
<text x="115.2" y="31.5" transform="rotate(-90 115.2 31.5)">VCC</text>
<text x="120.9" y="31.3">AD1</text>
<text x="120.9" y="33.9">AD2</text>
<text x="181.4" y="31.3">D1</text>
<text x="181.4" y="33.9">D2</text>
<text x="188.8" y="30.2" transform="rotate(-90 188.8 30.2)">VCC</text>
<text x="191.8" y="31.3">Q1</text>
<text x="191.8" y="33.9">Q2</text>
<text x="103.9" y="36.4">CD3</text>
<text x="103.9" y="39">CD4</text>
<text x="103.9" y="41.5">CD5</text>
<text x="120.9" y="36.4">AD3</text>
<text x="120.9" y="39">AD4</text>
<text x="120.9" y="41.5">AD5</text>
<text x="181.4" y="36.4">D3</text>
<text x="181.4" y="39">D4</text>
<text x="181.4" y="41.5">D5</text>
<text x="191.8" y="36.4">Q3</text>
<text x="191.8" y="39">Q4</text>
<text x="191.8" y="41.5">Q5</text>
<text x="42.1" y="46.7">74LS32</text>
<text x="43.7" y="44.2">U4B</text>
<text x="103.9" y="44">CD6</text>
<text x="103.9" y="46.6">CD7</text>
<text x="120.9" y="44">AD6</text>
<text x="120.9" y="46.6">AD7</text>
<text x="181.4" y="44">D6</text>
<text x="181.4" y="46.6">D7</text>
<text x="191.8" y="44">Q6</text>
<text x="191.8" y="46.6">Q7</text>
<text x="103.9" y="50.4">MODE</text>
<text x="103.9" y="52.9">~{CSW}</text>
<text x="120.9" y="50.4">~{RAS}</text>
<text x="120.9" y="52.9">~{CAS}</text>
<text x="181.4" y="51.7">Cp</text>
<text x="103.9" y="55.5">~{CSR}</text>
<text x="103.9" y="59.3">~{IRQ}</text>
<text x="120.8" y="59.3">RD7</text>
<text x="121.8" y="55.5">~{WR}</text>
<text x="181.4" y="54.2">OE</text>
<text x="188.8" y="54.9" transform="rotate(-90 188.8 54.9)">GND</text>
<text x="253.2" y="55.7">+5V</text>
<text x="103.9" y="61.8">~{RESET}</text>
<text x="120.8" y="61.8">RD6</text>
<text x="120.8" y="64.4">RD5</text>
<text x="178.2" y="62.3">GND</text>
<text x="257.3" y="63.2">62256</text>
<text x="257.3" y="60.7">U7</text>
<text x="103.9" y="68.2">GROMCLK</text>
<text x="103.9" y="72">X1</text>
<text x="120.8" y="66.9">RD4</text>
<text x="120.8" y="69.4">RD3</text>
<text x="120.8" y="72">RD2</text>
<text x="178.2" y="67.3">+5V</text>
<text x="190" y="70.8">74LS574</text>
<text x="190" y="68.3">U8</text>
<text x="245.6" y="66.9">A0</text>
<text x="245.6" y="69.4">A1</text>
<text x="245.6" y="72">A2</text>
<text x="256.1" y="67.8" transform="rotate(-90 256.1 67.8)">VCC</text>
<text x="262.2" y="66.9">Q0</text>
<text x="262.2" y="69.4">Q1</text>
<text x="262.2" y="72">Q2</text>
<text x="120.8" y="74.5">RD1</text>
<text x="120.8" y="77.1">RD0</text>
<text x="181.4" y="74.5">D0</text>
<text x="181.4" y="77.1">D1</text>
<text x="188.8" y="76" transform="rotate(-90 188.8 76)">VCC</text>
<text x="191.8" y="74.5">Q0</text>
<text x="191.8" y="77.1">Q1</text>
<text x="245.6" y="74.5">A3</text>
<text x="245.6" y="77.1">A4</text>
<text x="262.2" y="74.5">Q3</text>
<text x="262.2" y="77.1">Q4</text>
<text x="103.9" y="82.1">X2</text>
<text x="117.6" y="83.4">EXTVDP</text>
<text x="123.4" y="80.9">Y</text>
<text x="181.4" y="79.6">D2</text>
<text x="181.4" y="82.1">D3</text>
<text x="191.8" y="79.6">Q2</text>
<text x="191.8" y="82.1">Q3</text>
<text x="245.6" y="79.6">A5</text>
<text x="245.6" y="82.1">A6</text>
<text x="262.2" y="79.6">Q5</text>
<text x="262.2" y="82.1">Q6</text>
<text x="115.2" y="85.3" transform="rotate(-90 115.2 85.3)">GND</text>
<text x="117.1" y="86">CPUCLK</text>
<text x="181.4" y="84.7">D4</text>
<text x="181.4" y="87.2">D5</text>
<text x="181.4" y="89.8">D6</text>
<text x="191.8" y="84.7">Q4</text>
<text x="191.8" y="87.2">Q5</text>
<text x="191.8" y="89.8">Q6</text>
<text x="245.6" y="84.7">A7</text>
<text x="245.6" y="87.2">A8</text>
<text x="245.6" y="89.8">A9</text>
<text x="262.2" y="84.7">Q7</text>
<text x="262.2" y="89.8">~{CS}</text>
<text x="181.4" y="92.3">D7</text>
<text x="191.8" y="92.3">Q7</text>
<text x="245.6" y="92.3">A10</text>
<text x="245.6" y="94.8">A11</text>
<text x="262.2" y="94.8">~{OE}</text>
<text x="112.3" y="99.3">GND</text>
<text x="165.5" y="100.4">GND</text>
<text x="181.4" y="97.4">Cp</text>
<text x="181.4" y="99.9">OE</text>
<text x="188.8" y="100.6" transform="rotate(-90 188.8 100.6)">GND</text>
<text x="245.6" y="97.4">A12</text>
<text x="245.6" y="99.9">A13</text>
<text x="262.1" y="97.4">~{WE}</text>
<text x="81.9" y="107.7">U9A</text>
<text x="135.2" y="107.7">U9D</text>
<text x="178.2" y="108">GND</text>
<text x="232.4" y="102.5">GND</text>
<text x="245.6" y="102.5">A14</text>
<text x="256.1" y="103.6" transform="rotate(-90 256.1 103.6)">GND</text>
<text x="80.2" y="110.2">74LS04</text>
<text x="133.5" y="110.2">74LS04</text>
<text x="178.2" y="114.3">+5V</text>
<text x="190" y="115.3">U10</text>
<text x="190" y="117.8">74LS574</text>
<text x="253.2" y="114.5">GND</text>
<text x="80.2" y="122.9">74LS04</text>
<text x="81.8" y="120.4">U9B</text>
<text x="133.5" y="122.9">74LS04</text>
<text x="135.2" y="120.4">U9E</text>
<text x="181.4" y="121.5">D0</text>
<text x="181.4" y="124.1">D1</text>
<text x="188.8" y="123" transform="rotate(-90 188.8 123)">VCC</text>
<text x="191.8" y="121.5">Q0</text>
<text x="191.8" y="124.1">Q1</text>
<text x="181.4" y="126.6">D2</text>
<text x="181.4" y="129.1">D3</text>
<text x="181.4" y="131.7">D4</text>
<text x="191.8" y="126.6">Q2</text>
<text x="191.8" y="129.1">Q3</text>
<text x="191.8" y="131.7">Q4</text>
<text x="80.2" y="135.6">74LS04</text>
<text x="81.8" y="133.1">U9C</text>
<text x="133.5" y="135.6">74LS04</text>
<text x="135.2" y="133.1">U9F</text>
<text x="181.4" y="134.2">D5</text>
<text x="181.4" y="136.8">D6</text>
<text x="191.8" y="134.2">Q5</text>
<text x="191.8" y="136.8">Q6</text>
<text x="181.4" y="139.3">D7</text>
<text x="191.8" y="139.3">Q7</text>
<text x="48.8" y="149.7">+5V</text>
<text x="165.5" y="147.3">GND</text>
<text x="181.4" y="144.4">Cp</text>
<text x="181.4" y="146.9">OE</text>
<text x="188.8" y="147.6" transform="rotate(-90 188.8 147.6)">GND</text>
<text x="272.3" y="148.4">+5V</text>
<text x="38.9" y="153.8">100nF</text>
<text x="40.6" y="151.2">C5</text>
<text x="178.2" y="155">GND</text>
<text x="216.3" y="155">C6</text>
<text x="227.7" y="155">C7</text>
<text x="239.2" y="155">C8</text>
<text x="250.6" y="155">C9</text>
<text x="262" y="155">C10</text>
<text x="273.4" y="155">C11</text>
<text x="25.8" y="157.5">GND</text>
<text x="118.6" y="161">U4C</text>
<text x="216.3" y="157.5">100nF</text>
<text x="227.7" y="157.5">100nF</text>
<text x="239.2" y="157.5">100nF</text>
<text x="250.6" y="157.5">100nF</text>
<text x="262" y="157.5">100nF</text>
<text x="273.4" y="157.5">100nF</text>
<text x="53.1" y="167.7">BC548</text>
<text x="53.1" y="165.1">Q1</text>
<text x="117" y="163.5">74LS32</text>
<text x="168.3" y="163.9">+5V</text>
<text x="272.3" y="164.1">GND</text>
<text x="78.7" y="173">J3</text>
<text x="146.9" y="172.5" transform="rotate(-90 146.9 172.5)">VCC</text>
<text x="158.3" y="172" transform="rotate(-90 158.3 172)">VCC</text>
<text x="39.9" y="179.1">R6</text>
<text x="65.3" y="179.1">R7</text>
<text x="78.7" y="175.6">Video</text>
<text x="117" y="177.5">74LS32</text>
<text x="118.6" y="175">U4D</text>
<text x="144.4" y="176.5" transform="rotate(-90 144.4 176.5)">U4E</text>
<text x="149.5" y="179.1" transform="rotate(-90 149.5 179.1)">74LS32</text>
<text x="154.5" y="176.5" transform="rotate(-90 154.5 176.5)">U9G</text>
<text x="160.9" y="179.1" transform="rotate(-90 160.9 179.1)">74LS04</text>
<text x="39" y="181.6" transform="rotate(-90 39 181.6)">470R</text>
<text x="64.4" y="180.3" transform="rotate(-90 64.4 180.3)">75R</text>
<text x="146.9" y="181.9" transform="rotate(-90 146.9 181.9)">GND</text>
<text x="158.3" y="182.4" transform="rotate(-90 158.3 182.4)">GND</text>
<text x="36.1" y="190.7">GND</text>
<text x="61.5" y="190.7">GND</text>
<text x="74.2" y="192">GND</text>
<text x="168.3" y="189.3">GND</text>
<text x="109.7" y="195.8">GND</text>
</g>
<g font-size="1.8" fill="#a90000">
<text x="99" y="27.7">24</text>
<text x="114" y="25.4" transform="rotate(-90 114 25.4)">33</text>
<text x="127" y="27.7">10</text>
<text x="177.1" y="27.7">2</text>
<text x="187.7" y="24.2" transform="rotate(-90 187.7 24.2)">20</text>
<text x="196.8" y="27.7">19</text>
<text x="39.6" y="32.8">1</text>
<text x="50.7" y="35.3">3</text>
<text x="99" y="30.2">23</text>
<text x="99" y="32.8">22</text>
<text x="99" y="35.3">21</text>
<text x="127.6" y="30.2">9</text>
<text x="127.6" y="32.8">8</text>
<text x="127.6" y="35.3">7</text>
<text x="177.1" y="30.2">3</text>
<text x="177.1" y="32.8">4</text>
<text x="177.1" y="35.3">5</text>
<text x="196.8" y="30.2">18</text>
<text x="196.8" y="32.8">17</text>
<text x="196.8" y="35.3">16</text>
<text x="39.6" y="37.8">2</text>
<text x="99" y="37.8">20</text>
<text x="99" y="40.4">19</text>
<text x="127.6" y="37.8">6</text>
<text x="127.6" y="40.4">5</text>
<text x="177.1" y="37.8">6</text>
<text x="177.1" y="40.4">7</text>
<text x="196.8" y="37.8">15</text>
<text x="196.8" y="40.4">14</text>
<text x="99" y="42.9">18</text>
<text x="99" y="45.5">17</text>
<text x="127.6" y="42.9">4</text>
<text x="127.6" y="45.5">3</text>
<text x="177.1" y="42.9">8</text>
<text x="177.1" y="45.5">9</text>
<text x="196.8" y="42.9">13</text>
<text x="196.8" y="45.5">12</text>
<text x="39.6" y="48">4</text>
<text x="39.6" y="53.1">5</text>
<text x="50.7" y="50.5">6</text>
<text x="99" y="49.3">13</text>
<text x="99" y="51.8">14</text>
<text x="127.6" y="49.3">1</text>
<text x="127.6" y="51.8">2</text>
<text x="176.5" y="50.5">11</text>
<text x="177.1" y="53.1">1</text>
<text x="99" y="54.4">15</text>
<text x="99" y="58.2">16</text>
<text x="127" y="54.4">11</text>
<text x="127" y="58.2">25</text>
<text x="187.7" y="59.7" transform="rotate(-90 187.7 59.7)">10</text>
<text x="99" y="60.7">34</text>
<text x="127" y="60.7">26</text>
<text x="127" y="63.2">27</text>
<text x="127" y="65.8">28</text>
<text x="242.5" y="65.8">10</text>
<text x="255" y="63.5" transform="rotate(-90 255 63.5)">28</text>
<text x="265.4" y="65.8">11</text>
<text x="99" y="67.1">37</text>
<text x="99" y="70.9">40</text>
<text x="127" y="68.3">29</text>
<text x="127" y="70.9">30</text>
<text x="187.7" y="69.9" transform="rotate(-90 187.7 69.9)">20</text>
<text x="243.1" y="68.3">9</text>
<text x="243.1" y="70.9">8</text>
<text x="265.4" y="68.3">12</text>
<text x="265.4" y="70.9">13</text>
<text x="127" y="73.4">31</text>
<text x="127" y="75.9">32</text>
<text x="177.1" y="73.4">2</text>
<text x="177.1" y="75.9">3</text>
<text x="196.8" y="73.4">19</text>
<text x="196.8" y="75.9">18</text>
<text x="243.1" y="73.4">7</text>
<text x="243.1" y="75.9">6</text>
<text x="265.4" y="73.4">15</text>
<text x="265.4" y="75.9">16</text>
<text x="99" y="81">39</text>
<text x="127" y="79.8">36</text>
<text x="127" y="82.3">35</text>
<text x="177.1" y="78.5">4</text>
<text x="177.1" y="81">5</text>
<text x="177.1" y="83.6">6</text>
<text x="196.8" y="78.5">17</text>
<text x="196.8" y="81">16</text>
<text x="196.8" y="83.6">15</text>
<text x="243.1" y="78.5">5</text>
<text x="243.1" y="81">4</text>
<text x="243.1" y="83.6">3</text>
<text x="265.4" y="78.5">17</text>
<text x="265.4" y="81">18</text>
<text x="265.4" y="83.6">19</text>
<text x="127" y="84.8">38</text>
<text x="177.1" y="86.1">7</text>
<text x="177.1" y="88.6">8</text>
<text x="196.8" y="86.1">14</text>
<text x="196.8" y="88.6">13</text>
<text x="242.5" y="86.1">25</text>
<text x="242.5" y="88.6">24</text>
<text x="265.4" y="88.6">20</text>
<text x="114" y="90.2" transform="rotate(-90 114 90.2)">12</text>
<text x="177.1" y="91.2">9</text>
<text x="196.8" y="91.2">12</text>
<text x="242.5" y="91.2">21</text>
<text x="242.5" y="93.7">23</text>
<text x="265.4" y="93.7">22</text>
<text x="176.5" y="96.3">11</text>
<text x="177.1" y="98.8">1</text>
<text x="242.5" y="98.8">26</text>
<text x="243.1" y="96.3">2</text>
<text x="243.1" y="101.3">1</text>
<text x="265.4" y="96.3">27</text>
<text x="187.7" y="105.5" transform="rotate(-90 187.7 105.5)">10</text>
<text x="255" y="106.7" transform="rotate(-90 255 106.7)">14</text>
<text x="77.4" y="114">1</text>
<text x="88.8" y="114">2</text>
<text x="130.7" y="114">9</text>
<text x="142.2" y="114">8</text>
<text x="187.7" y="116.9" transform="rotate(-90 187.7 116.9)">20</text>
<text x="177.1" y="120.4">2</text>
<text x="177.1" y="122.9">3</text>
<text x="177.1" y="125.5">4</text>
<text x="196.8" y="120.4">19</text>
<text x="196.8" y="122.9">18</text>
<text x="196.8" y="125.5">17</text>
<text x="77.4" y="126.7">3</text>
<text x="88.8" y="126.7">4</text>
<text x="130.1" y="126.7">11</text>
<text x="141.6" y="126.7">10</text>
<text x="177.1" y="128">5</text>
<text x="177.1" y="130.6">6</text>
<text x="196.8" y="128">16</text>
<text x="196.8" y="130.6">15</text>
<text x="177.1" y="133.1">7</text>
<text x="177.1" y="135.6">8</text>
<text x="196.8" y="133.1">14</text>
<text x="196.8" y="135.6">13</text>
<text x="77.4" y="139.4">5</text>
<text x="88.8" y="139.4">6</text>
<text x="130.1" y="139.4">13</text>
<text x="141.6" y="139.4">12</text>
<text x="176.5" y="143.3">11</text>
<text x="177.1" y="138.2">9</text>
<text x="196.8" y="138.2">12</text>
<text x="177.1" y="145.8">1</text>
<text x="187.7" y="152.4" transform="rotate(-90 187.7 152.4)">10</text>
<text x="50.5" y="162" transform="rotate(-90 50.5 162)">1</text>
<text x="45" y="164.8">2</text>
<text x="114.5" y="164.8">9</text>
<text x="125.7" y="167.4">8</text>
<text x="145.8" y="166.4" transform="rotate(-90 145.8 166.4)">14</text>
<text x="157.2" y="166.4" transform="rotate(-90 157.2 166.4)">14</text>
<text x="50.5" y="169.6" transform="rotate(-90 50.5 169.6)">3</text>
<text x="71.7" y="172.5">1</text>
<text x="113.9" y="169.9">10</text>
<text x="75.9" y="177.2" transform="rotate(-90 75.9 177.2)">2</text>
<text x="113.9" y="178.8">12</text>
<text x="113.9" y="183.9">13</text>
<text x="125.1" y="181.4">11</text>
<text x="145.8" y="186.1" transform="rotate(-90 145.8 186.1)">7</text>
<text x="157.2" y="186.1" transform="rotate(-90 157.2 186.1)">7</text>
</g>
</svg>
